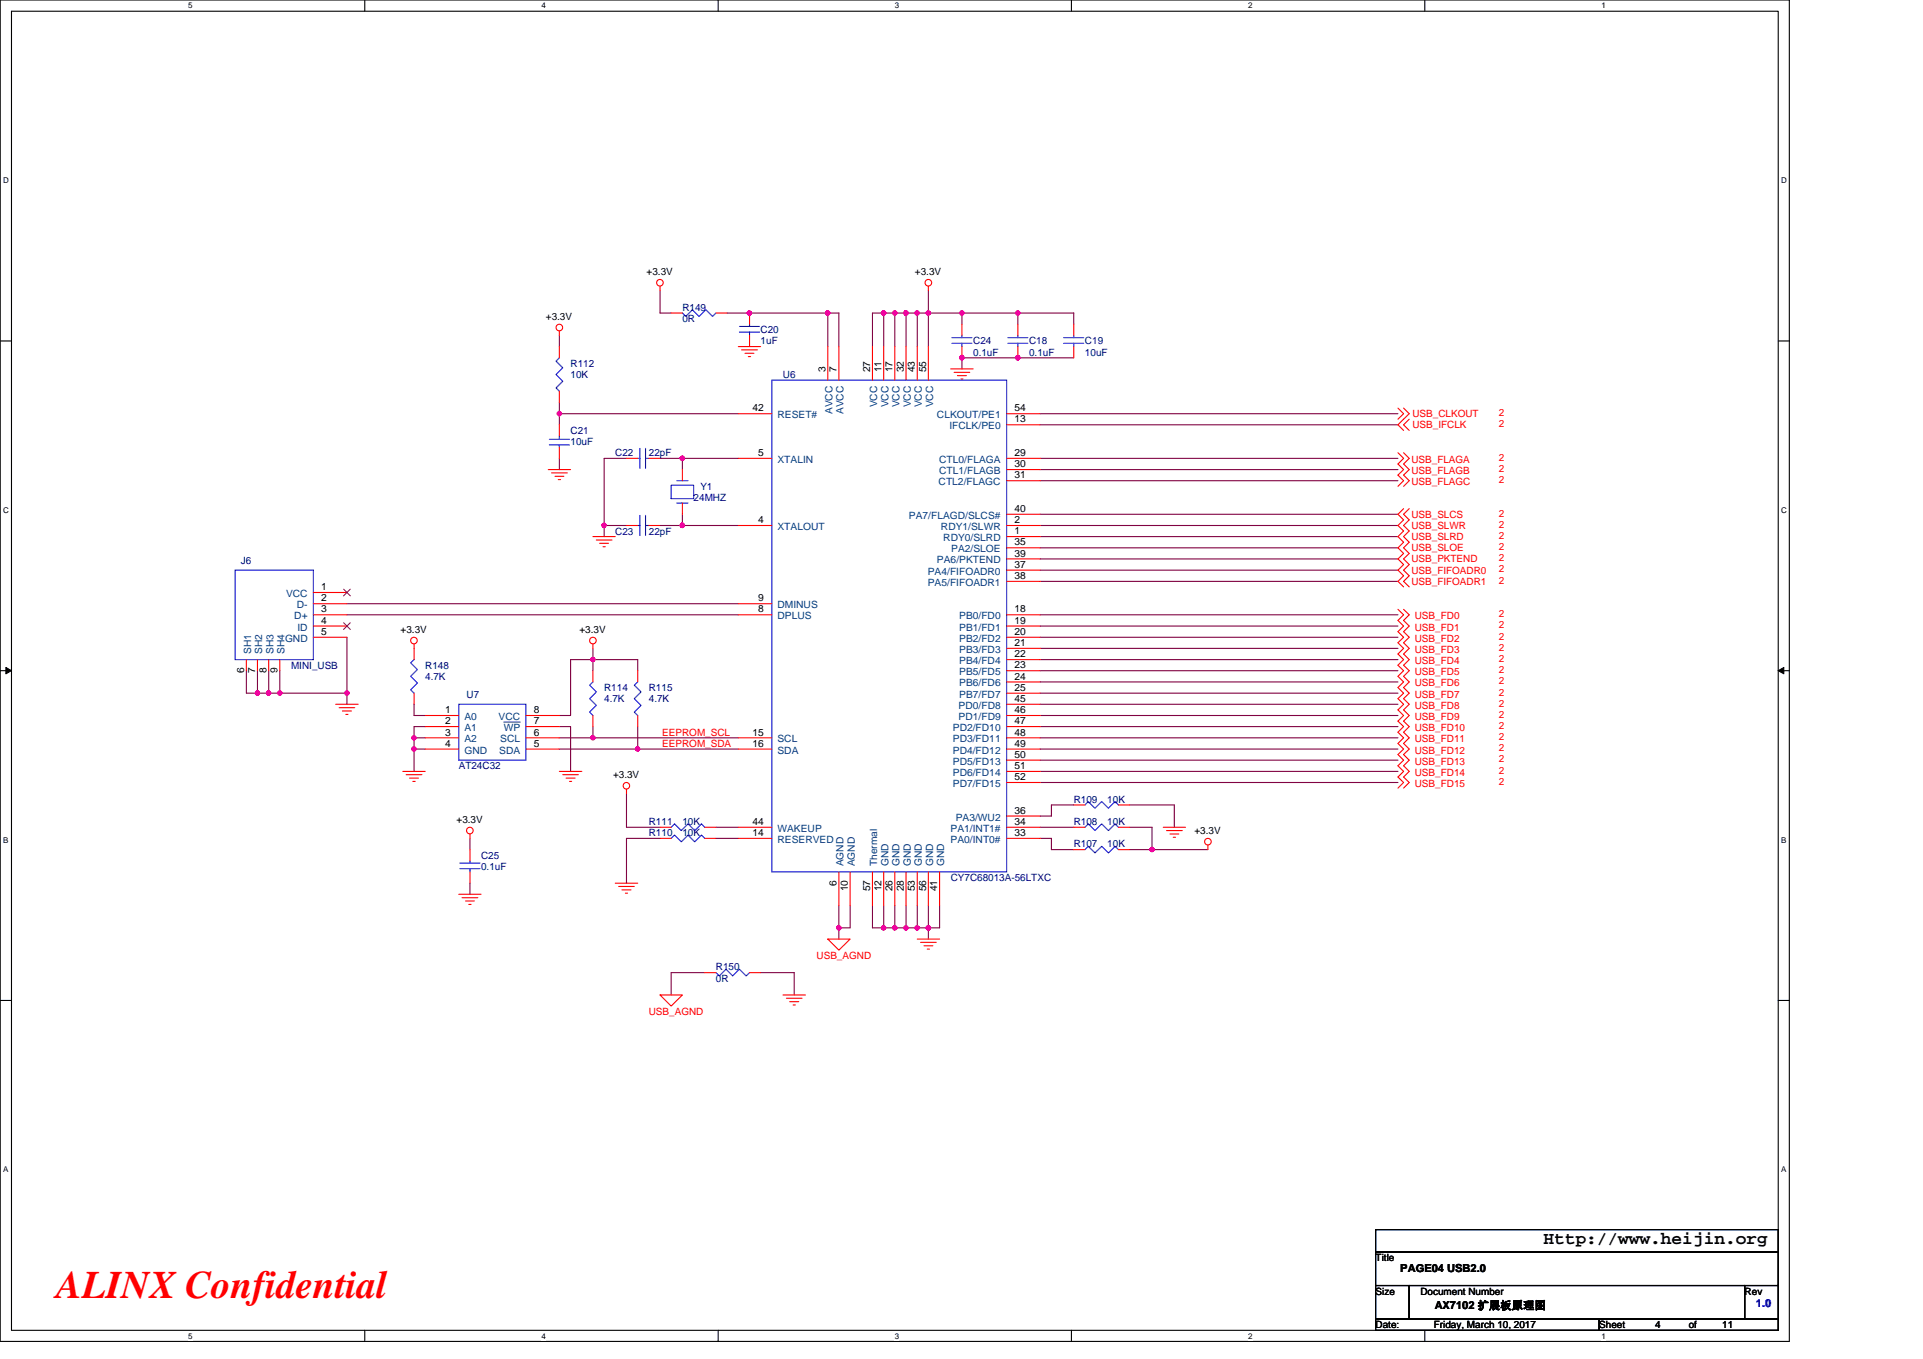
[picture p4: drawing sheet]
<svg xmlns="http://www.w3.org/2000/svg" width="297mm" height="210mm" viewBox="0 0 297 210" stroke-linecap="round" stroke-linejoin="round" font-family="sans-serif">
<path d="M0 0h276.4v207.3h-276.4zM1.8 1.7h272.9v203.8h-272.9z" fill="none" stroke="#000" stroke-width=".17"/>
<g fill="#fff">
<path d="M29.1 .2h.6v1.4h-.6z"/>
<path d="M29.1 205.7h.6v1.4h-.6z"/>
</g>
<path d="M56.3 0v1.7M56.3 205.5v1.8" fill="none" stroke="#000" stroke-width=".17"/>
<g fill="#fff">
<path d="M83.6 .2h.7v1.4h-.7z"/>
<path d="M83.6 205.7h.7v1.4h-.7z"/>
</g>
<path d="M110.9 0v1.7M110.9 205.5v1.8" fill="none" stroke="#000" stroke-width=".17"/>
<g fill="#fff">
<path d="M138.2 .2h.7v1.4h-.7z"/>
<path d="M138.2 205.7h.7v1.4h-.7z"/>
</g>
<path d="M165.5 0v1.7M165.5 205.5v1.8" fill="none" stroke="#000" stroke-width=".17"/>
<g fill="#fff">
<path d="M192.8 .2h.6v1.4h-.6z"/>
<path d="M192.8 205.7h.6v1.4h-.6z"/>
</g>
<path d="M220.1 0v1.7M220.1 205.5v1.8" fill="none" stroke="#000" stroke-width=".17"/>
<g fill="#fff">
<path d="M247.4 .2h.6v1.4h-.6z"/>
<path d="M247.4 205.7h.6v1.4h-.6z"/>
<path d="M.5 27.2h.8v1.4h-.8z"/>
<path d="M275.1 27.2h.9v1.4h-.9z"/>
<path d="M.5 78.1h.8v1.4h-.8z"/>
<path d="M275.1 78.1h.9v1.4h-.9z"/>
</g>
<path d="M0 52.7h1.8M274.7 52.7h1.7" fill="none" stroke="#000" stroke-width=".17"/>
<g fill="#fff">
<path d="M.5 129.1h.8v1.4h-.8z"/>
<path d="M275.1 129.1h.8v1.4h-.8z"/>
</g>
<path d="M0 103.6h1.8M274.7 103.6h1.7" fill="none" stroke="#000" stroke-width=".17"/>
<path d="M.9 103.1l.9 .5-.9 .5zM274.7 103.6l.8-.5v1z" fill="#000" stroke="#000" stroke-width=".15"/>
<g fill="#fff">
<path d="M.5 180h.8v1.4h-.8z"/>
<path d="M275.1 180h.8v1.4h-.8z"/>
</g>
<path d="M0 154.6h1.8M274.7 154.6h1.7M212.5 190h62.2v3.5h-62.2zM212.5 193.5h62.2v5.1h-62.2zM212.5 198.6h5.2v5.2h-5.2zM217.7 198.6h51.8v5.2h-51.8zM269.5 198.6h5.2v5.2h-5.2zM212.5 203.8h34.5v1.7h-34.5zM247 203.8h27.7v1.7h-27.7z" fill="none" stroke="#000" stroke-width=".17"/>
<g fill="none" stroke="#800040" stroke-width=".17">
<path d="M86.4 51.8v1.8M102 44.9v3.5h1.7M112.3 48.4h15.6M127.9 48.4v5.2M127.9 48.4h1.7v5.2M136.5 48.4v5.2M136.5 48.4h1.7M136.5 48.4h-1.7v5.2M138.2 48.4v5.2M138.2 48.4h1.8M140 48.4h1.7M140 48.4v5.2"/>
<path d="M141.7 48.4v5.2M141.7 48.4h1.7M143.4 48.4v5.2M143.4 44.9v3.5M143.4 48.4h5.2M148.6 48.4v1.7M148.6 48.4h8.6M157.2 48.4v1.7M157.2 48.4h8.7v1.7M165.9 55.3h-17.3v1.7M86.4 63.9v1.7M86.4 63.9h27.6"/>
<path d="M86.4 70.8v1.8M86.4 62.2v1.7M96.8 70.8h-3.5v10.4M102 70.8h3.4M105.4 70.8h8.6M105.4 70.8v1.8M105.4 79.5v1.7M160.7 79.5h55.2M160.7 63.9h55.2M160.7 65.6h55.2M160.7 70.8h55.2M160.7 72.6h55.2"/>
<path d="M160.7 74.3h55.2M53.6 98.5v8.6M53.6 95h60.4M53.6 93.3h60.4M93.3 81.2h3.5M93.3 81.2v1.7M102 81.2h3.4M105.4 81.2h8.6M160.7 81.2h55.2M160.7 82.9h55.2M160.7 84.6h55.2M160.7 86.4h55.2"/>
<path d="M160.7 88.1h55.2M160.7 89.8h55.2M160.7 95h55.2M160.7 96.7h55.2M160.7 98.5h55.2M38.1 103.6v3.5h1.7M39.8 107.1h1.7M39.8 103.6v3.5M41.5 103.6v3.5M41.5 107.1h1.7M43.2 107.1h10.4M43.2 103.6v3.5"/>
<path d="M53.6 107.1v1.7M64 114h1.7M64 115.7v3.5M64 108.8v1.8h1.7M64 114v1.7M64 115.7h1.7M65.7 112.3h-1.7v1.7M86.4 115.7h12.1M86.4 112.3h1.7v6.9M86.4 114h5.2M91.6 101.9v1.7M91.6 101.9h-3.5v8.7h-1.7"/>
<path d="M91.6 101.9h6.9v1.7M91.6 100.2v1.7M91.6 114h22.4M91.6 112.3v1.7M98.5 112.3v3.4M98.5 115.7h15.5M160.7 100.2h55.2M160.7 101.9h55.2M160.7 103.6h55.2M160.7 105.4h55.2M160.7 107.1h55.2M160.7 108.8h55.2"/>
<path d="M160.7 110.6h55.2M160.7 112.3h55.2M160.7 114h55.2M160.7 115.7h55.2M160.7 117.5h55.2M160.7 119.2h55.2M72.6 129.5v1.8M72.6 136.5v1.7M96.8 122.6v5.2h5.2M102 129.5h-5.2v7M110.6 127.8h3.4M110.6 129.5h3.4"/>
<path d="M129.6 139.9v3.5M131.3 139.9v3.5h-1.7M134.8 139.9v3.5h1.7M136.5 139.9v3.5M138.2 139.9v3.5M140 139.9v3.5M141.7 139.9v3.5M143.4 139.9v3.5M145.1 139.9v3.5h-1.7M160.7 120.9h55.2M160.7 127.8h5.2M160.7 129.5h1.7v1.8h3.5"/>
<path d="M165.9 124.4h-3.5v1.7h-1.7M174.5 124.4h6.9v3.4M174.5 131.3h3.4M174.5 127.8h3.4v3.5M177.9 131.3h8.7M108.9 150.3h-5.2v3.4M117.5 150.3h5.2v3.4M129.6 143.4v1.7M136.5 143.4h1.7M138.2 143.4h1.8M140 143.4h1.7M141.7 143.4h1.7"/>
<path d="M143.4 143.4v1.7"/>
</g>
<g fill="#f0f" stroke="#f0f" stroke-width=".17">
<circle cx="177.9" cy="131.3" r=".33"/>
<circle cx="148.6" cy="55.3" r=".34"/>
<circle cx="91.6" cy="101.9" r=".34"/>
<circle cx="157.2" cy="55.3" r=".34"/>
<circle cx="143.4" cy="143.4" r=".34"/>
<circle cx="157.2" cy="48.4" r=".34"/>
<circle cx="105.4" cy="70.8" r=".33"/>
<circle cx="105.4" cy="81.2" r=".34"/>
<circle cx="141.7" cy="143.4" r=".34"/>
<circle cx="148.6" cy="48.4" r=".34"/>
<circle cx="143.4" cy="48.4" r=".34"/>
<circle cx="93.3" cy="81.2" r=".34"/>
<circle cx="63.9" cy="115.7" r=".34"/>
<circle cx="141.7" cy="48.4" r=".34"/>
<circle cx="139.9" cy="48.4" r=".34"/>
<circle cx="136.5" cy="48.4" r=".34"/>
<circle cx="138.2" cy="48.4" r=".34"/>
<circle cx="138.2" cy="143.4" r=".34"/>
<circle cx="129.6" cy="143.4" r=".34"/>
<circle cx="86.4" cy="63.9" r=".34"/>
<circle cx="91.6" cy="114" r=".33"/>
<circle cx="98.5" cy="115.7" r=".34"/>
<circle cx="136.5" cy="143.4" r=".34"/>
<circle cx="139.9" cy="143.4" r=".34"/>
<circle cx="127.8" cy="48.4" r=".34"/>
<circle cx="63.9" cy="114" r=".33"/>
<circle cx="53.6" cy="107.1" r=".34"/>
<circle cx="115.8" cy="48.4" r=".34"/>
<circle cx="39.8" cy="107.1" r=".34"/>
<circle cx="41.5" cy="107.1" r=".34"/>
<circle cx="43.2" cy="107.1" r=".34"/>
</g>
<g fill="none" stroke="#f00" stroke-width=".17">
<path d="M86.4 51.1v.7M86.4 53.6v1.7M102 44.2v.7M103.7 48.4h1.7M110.6 48.4h1.7M114 53.6h3.5M114.6 54.1h2.4M115.1 54.6h1.4M115.6 55.1h.3M115.8 48.4v1.7M115.8 51.8v1.8M127.9 53.6v5.1"/>
<path d="M129.6 53.6v5.1M134.8 53.6v5.1M136.5 53.6v5.1M138.2 53.6v5.1M140 53.6v5.1M141.7 53.6v5.1M143.4 44.2v.7M143.4 53.6v5.1M146.9 57h3.4M147.4 57.5h2.4M147.9 58h1.4M148.4 58.6h.4"/>
<path d="M148.6 50.1v1.7M148.6 53.6v1.7M157.2 50.1v1.7M157.2 53.6v1.7M165.9 50.1v1.7M165.9 53.6v1.7M84.7 72.6h3.4M85.2 73.1h2.4M85.7 73.6h1.4M86.2 74.1h.4M86.4 60.5v1.7M86.4 69.1v1.7"/>
<path d="M86.4 65.6v1.8M96.8 70.8h1.7M100.2 70.8h1.8M105.4 77.7v1.8M105.4 72.6v1.7M114 70.8h5.2M114 63.9h5.2M155.5 65.6h5.2M155.5 70.8h5.2M155.5 72.6h5.2M155.5 74.3h5.2M155.5 79.5h5.2"/>
<path d="M155.5 63.9h5.2M215.9 63.1l.9 .8-.9 .9M215.9 70l.9 .8-.9 .9 .9 .9-.9 .8 .9 .9-.9 .8M216.8 78.6l-.9 .9 .9 .8-.9 .9 .9 .8-.9 .9 .9 .9-.9 .8 .9 .9-.9 .9 .9 .8-.9 .9 .9 .9-.9 .8 .9 .9M216.8 63.1l.9 .8-1.8 1.7 .9 .9M216.8 70l.9 .8-.9 .9 .9 .9-.9 .8 .9 .9-.9 .8M217.7 64.8l-.9 .8 .9 .9M217.7 78.6l-.9 .9 .9 .8-.9 .9 .9 .8-.9 .9 .9 .9-.9 .8 .9 .9-.9 .9 .9 .8-.9 .9 .9 .9-.9 .8 .9 .9M48.4 91.5h5.2M48.4 93.3h5.2M48.4 95h5.2M48.4 96.7h5.2"/>
<path d="M48.4 98.5h5.2M64 99.5v2.4M91.6 82.9h3.4M91.6 99.5v.7M92.1 83.4h2.4M92.6 83.9h1.4M93.2 84.5h.3M96.8 81.2h1.7M100.2 81.2h1.8M114 81.2h5.2M114 95h5.2M114 93.3h5.2"/>
<path d="M155.5 82.9h5.2M155.5 81.2h5.2M155.5 84.6h5.2M155.5 88.1h5.2M155.5 89.8h5.2M155.5 86.4h5.2M155.5 95h5.2M155.5 96.7h5.2M155.5 98.5h5.2M215.9 94.1l.9 .9-.9 .9 .9 .8-.9 .9 .9 .9-.9 .8 .9 .9-.9 .8 .9 .9-.9 .9 .9 .8-.9 .9 .9 .9-.9 .8 .9 .9-.9 .9 .9 .8-.9 .9 .9 .9-.9 .8 .9 .9-.9 .8 .9 .9-.9 .9 .9 .8-.9 .9 .9 .9-.9 .8 .9 .9-.9 .9 .9 .8-.9 .9M216.8 94.1l.9 .9-.9 .9 .9 .8-.9 .9 .9 .9-.9 .8 .9 .9-.9 .8 .9 .9-.9 .9 .9 .8-.9 .9 .9 .9-.9 .8 .9 .9-.9 .9 .9 .8-.9 .9 .9 .9-.9 .8 .9 .9-.9 .8 .9 .9-.9 .9 .9 .8-.9 .9 .9 .9-.9 .8 .9 .9-.9 .9 .9 .8-.9 .9M38.1 101.9v1.7"/>
<path d="M39.8 101.9v1.7M41.5 101.9v1.7M43.2 101.9v1.7M51.9 108.8h3.4M52.4 109.3h2.4M52.9 109.9h1.4M53.4 110.4h.4M62.2 119.2h3.5M62.7 119.7h2.5M64 107.1v1.7M65.7 110.6h5.2M65.7 112.3h5.2"/>
<path d="M65.7 114h5.2M65.7 115.7h5.2M81.2 115.7h5.2M81.2 114h5.2M81.2 112.3h5.2M81.2 110.6h5.2M86.4 119.2h3.5M86.9 119.7h2.4M91.6 110.6v1.7M91.6 103.6v1.8M98.5 110.6v1.7M98.5 103.6v1.8"/>
<path d="M114 114h5.2M114 115.7h5.2M155.5 100.2h5.2M155.5 101.9h5.2M155.5 103.6h5.2M155.5 105.4h5.2M155.5 107.1h5.2M155.5 108.8h5.2M155.5 110.6h5.2M155.5 112.3h5.2M155.5 114h5.2M155.5 115.7h5.2"/>
<path d="M155.5 117.5h5.2M155.5 119.2h5.2M63.3 120.2h1.3M63.8 120.7h.3M70.9 138.2h3.4M71.4 138.7h2.4M71.9 139.2h1.4M72.4 139.7h.4M72.6 128.9v.6M72.6 131.3v1.7M72.6 134.7v1.8M87.4 120.2h1.4"/>
<path d="M88 120.7h.3M95 136.5h3.5M95.6 137h2.4M96.1 137.5h1.4M96.6 138h.3M96.8 121.9v.7M102 129.5h1.7M102 127.8h1.7M108.9 129.5h1.7M108.9 127.8h1.7M114 129.5h5.2M114 127.8h5.2"/>
<path d="M129.6 134.7v5.2M131.3 134.7v5.2M134.8 134.7v5.2M136.5 134.7v5.2M138.2 134.7v5.2M140 134.7v5.2M141.7 134.7v5.2M143.4 134.7v5.2M145.1 134.7v5.2M155.5 129.5h5.2M155.5 127.8h5.2M155.5 126.1h5.2"/>
<path d="M155.5 120.9h5.2M165.9 131.3h1.7M165.9 127.8h1.7M165.9 124.4h1.7M172.8 131.3h1.7M172.8 127.8h1.7M172.8 124.4h1.7M179.7 127.8h3.4M180.2 128.3h2.4M180.7 128.9h1.4M181.2 129.4h.4M186.6 130.6v.7"/>
<path d="M102 153.7h3.4l-1.7 1.7zM108.9 150.3h1.7M115.8 150.3h1.7M120.9 153.7h3.5M121.5 154.2h2.4M122 154.8h1.4M122.5 155.3h.3M127.9 145.1h3.4l-1.7 1.7zM141.7 145.1h3.4M142.2 145.6h2.4M142.7 146.1h1.4M143.2 146.6h.4"/>
<circle cx="86.4" cy="50.6" r=".51"/>
<circle cx="101.9" cy="43.7" r=".51"/>
<circle cx="143.4" cy="43.7" r=".51"/>
<circle cx="63.9" cy="99" r=".51"/>
<circle cx="91.6" cy="99" r=".51"/>
<circle cx="72.6" cy="128.3" r=".51"/>
<circle cx="96.8" cy="121.4" r=".51"/>
<circle cx="186.6" cy="130" r=".51"/>
</g>
<g fill="none" stroke="#00f" stroke-width=".17">
<path d="M86.4 55.3l-.5 .5 1 1-1 1.1 1 1-1 1 .5 .6M105.4 48.4l.5 .5 1.1-1 1 1 1-1 1.1 1 .5-.5M114.2 51.3h3.1M114.2 50.4h3.1M115.8 50.1v.3M115.8 51.3v.5M119.2 58.7h36.3v76h-36.3zM147 53h3.1M147 52.2h3.1M148.6 51.8v.4M148.6 53v.6M155.7 53h3.1"/>
<path d="M155.7 52.2h3.1M157.2 51.8v.4M157.2 53v.6M164.3 53h3.1M164.3 52.2h3.1M165.9 51.8v.4M165.9 53v.6M84.9 67.9h3.1M84.9 68.7h3.1M86.4 68.7v.4M86.4 67.4v.5M98.5 70.8h.3"/>
<path d="M98.8 79.6v3.1M98.8 69.3v3.1M99.7 79.6v3.1M99.7 69.3v3.1M99.7 70.8h.5M103.7 75h3.4v2h-3.4zM104.5 77.7h1.8M104.5 74.3h1.8M36.3 88.1h12.1v13.8h-12.1zM98.5 81.2h.3M99.7 81.2h.5M64 101.9l-.6 .5 1.1 1.1-1.1 1 1.1 1-1.1 1.1 .6 .5"/>
<path d="M70.9 108.8h10.3v8.7h-10.3zM91.6 105.4l-.5 .5 1 1-1 1.1 1 1-1 1 .5 .6M98.5 105.4l-.5 .5 1 1-1 1.1 1 1-1 1 .5 .6M71 134.2h3.1M71 133.4h3.1M72.6 133v.4M72.6 134.2v.5M103.7 129.5l.5-.5 1 1.1 1.1-1.1 1 1.1 1-1.1 .6 .5M103.7 127.8l.5-.5 1 1 1.1-1 1 1 1-1 .6 .5M167.6 131.3l.5-.5 1 1 1.1-1 1 1 1.1-1 .5 .5M167.6 127.8l.5-.5 1 1 1.1-1 1 1 1.1-1 .5 .5M167.6 124.4l.5-.6 1 1.1 1.1-1.1 1 1.1 1.1-1.1 .5 .6"/>
<path d="M110.6 150.3l.5 .5 1-1 1.1 1 1-1 1 1 .6-.5"/>
</g>
<path d="M77.8 111.6h2.6" fill="none" stroke="#004080" stroke-width=".15"/>
<path d="M53.1 91l1 1.1M53.1 96.2l1 1.1M54.1 91l-1 1.1M54.1 96.2l-1 1.1" fill="none" stroke="#804000" stroke-width=".15"/>
<text font-size="6" fill="#f00" x="8.7" y="200.6">ALINX Confidential</text>
<text font-size="2.8" x="238.4" y="192.3">Http://www.heijin.org</text>
<g font-size="1.7">
<text x="216.3" y="196.6">PAGE04 USB2.0</text>
<text x="221.7" y="202.3">AX7102 扩展板原理图</text>
</g>
<text font-size="1.7" fill="#00f" x="271.2" y="202">1.0</text>
<g font-size="1.5">
<text x="99.9" y="42.5">+3.3V</text>
<text x="141.3" y="42.5">+3.3V</text>
<text x="84.3" y="49.4">+3.3V</text>
<text x="127.5" y="57.5" transform="rotate(-90 127.5 57.5)">3</text>
<text x="129.2" y="57.5" transform="rotate(-90 129.2 57.5)">7</text>
<text x="134.4" y="57.5" transform="rotate(-90 134.4 57.5)">27</text>
<text x="136.1" y="57.5" transform="rotate(-90 136.1 57.5)">11</text>
<text x="137.9" y="57.5" transform="rotate(-90 137.9 57.5)">17</text>
<text x="139.6" y="57.5" transform="rotate(-90 139.6 57.5)">32</text>
<text x="141.3" y="57.5" transform="rotate(-90 141.3 57.5)">43</text>
<text x="143" y="57.5" transform="rotate(-90 143 57.5)">55</text>
<text x="116.2" y="63.6">42</text>
<text x="156.7" y="63.6">54</text>
<text x="156.7" y="65.3">13</text>
<text x="117.1" y="70.5">5</text>
<text x="156.7" y="70.5">29</text>
<text x="156.7" y="72.2">30</text>
<text x="156.7" y="73.9">31</text>
<text x="117.1" y="80.8">4</text>
<text x="156.7" y="82.6">1</text>
<text x="156.7" y="80.8">2</text>
<text x="156.7" y="79.1">40</text>
<text x="156.7" y="87.7">37</text>
<text x="156.7" y="89.5">38</text>
<text x="156.7" y="86">39</text>
<text x="156.7" y="84.3">35</text>
<text x="49.6" y="92.9">2</text>
<text x="49.6" y="94.6">3</text>
<text x="49.6" y="91.2">1</text>
<text x="117.1" y="94.6">8</text>
<text x="117.1" y="92.9">9</text>
<text x="156.7" y="94.6">18</text>
<text x="49.6" y="96.4">4</text>
<text x="49.6" y="98.1">5</text>
<text x="61.9" y="97.8">+3.3V</text>
<text x="89.5" y="97.8">+3.3V</text>
<text x="156.7" y="96.4">19</text>
<text x="156.7" y="98.1">20</text>
<text x="156.7" y="99.8">21</text>
<text x="156.7" y="101.6">22</text>
<text x="37.7" y="104" transform="rotate(-90 37.7 104)">6</text>
<text x="39.4" y="104" transform="rotate(-90 39.4 104)">7</text>
<text x="41.1" y="104" transform="rotate(-90 41.1 104)">8</text>
<text x="42.9" y="104" transform="rotate(-90 42.9 104)">9</text>
<text x="156.7" y="103.3">23</text>
<text x="156.7" y="105">24</text>
<text x="156.7" y="106.7">25</text>
<text x="68.8" y="110.2">1</text>
<text x="68.8" y="111.9">2</text>
<text x="68.8" y="113.6">3</text>
<text x="82.4" y="111.9">7</text>
<text x="82.4" y="110.2">8</text>
<text x="82.4" y="113.6">6</text>
<text x="116.2" y="113.6">15</text>
<text x="156.7" y="111.9">47</text>
<text x="156.7" y="113.6">48</text>
<text x="156.7" y="108.5">45</text>
<text x="156.7" y="110.2">46</text>
<text x="68.8" y="115.4">4</text>
<text x="82.4" y="115.4">5</text>
<text x="116.2" y="115.4">16</text>
<text x="156.7" y="115.4">49</text>
<text x="156.7" y="117.1">50</text>
<text x="156.7" y="118.8">51</text>
<text x="94.7" y="120.2">+3.3V</text>
<text x="156.7" y="120.5">52</text>
<text x="156.7" y="125.7">36</text>
<text x="70.5" y="127.1">+3.3V</text>
<text x="116.2" y="129.2">14</text>
<text x="116.2" y="127.5">44</text>
<text x="156.7" y="129.2">33</text>
<text x="156.7" y="127.5">34</text>
<text x="184.5" y="128.9">+3.3V</text>
<text x="129.2" y="136.8" transform="rotate(-90 129.2 136.8)">6</text>
<text x="131" y="137.7" transform="rotate(-90 131 137.7)">10</text>
<text x="134.4" y="137.7" transform="rotate(-90 134.4 137.7)">57</text>
<text x="136.1" y="137.7" transform="rotate(-90 136.1 137.7)">12</text>
<text x="137.9" y="137.7" transform="rotate(-90 137.9 137.7)">26</text>
<text x="139.6" y="137.7" transform="rotate(-90 139.6 137.7)">28</text>
<text x="141.3" y="137.7" transform="rotate(-90 141.3 137.7)">53</text>
<text x="143" y="137.7" transform="rotate(-90 143 137.7)">56</text>
<text x="144.8" y="137.7" transform="rotate(-90 144.8 137.7)">41</text>
<text x="212.5" y="194.9">Title</text>
<text x="212.5" y="200">Size</text>
<text x="219.4" y="200">Document Number</text>
<text x="269.5" y="200">Rev</text>
<text x="212.5" y="205.2">Date:</text>
<text x="221.5" y="205.2">Friday, March 10, 2017</text>
<text x="247" y="205.2">Sheet</text>
<text x="255.7" y="205.2">4</text>
<text x="260.9" y="205.2">of</text>
<text x="266" y="205.2">11</text>
</g>
<g font-size="1.5" fill="#000080">
<text x="105.4" y="48">R149</text>
<text x="105.4" y="49.8">0R</text>
<text x="117.5" y="51.5">C20</text>
<text x="117.5" y="53.2">1uF</text>
<text x="150.3" y="53.2">C24</text>
<text x="159" y="53.2">C18</text>
<text x="167.6" y="53.2">C19</text>
<text x="88.1" y="56.7">R112</text>
<text x="88.1" y="58.4">10K</text>
<text x="120.9" y="58.4">U6</text>
<text x="150.3" y="54.9">0.1uF</text>
<text x="159" y="54.9">0.1uF</text>
<text x="167.6" y="54.9">10uF</text>
<text x="88.1" y="67">C21</text>
<text x="88.1" y="68.8">10uF</text>
<text x="95" y="70.5">C22</text>
<text x="100.2" y="70.5">22pF</text>
<text x="107.1" y="77.4">24MHZ</text>
<text x="108.2" y="75.7">Y1</text>
<text x="95" y="82.6">C23</text>
<text x="100.2" y="82.6">22pF</text>
<text x="37.2" y="87.1">J6</text>
<text x="45" y="103.3">MINI_USB</text>
<text x="65.7" y="103.3">R148</text>
<text x="65.7" y="105">4.7K</text>
<text x="72.1" y="107.8">U7</text>
<text x="93.3" y="106.8">R114</text>
<text x="100.2" y="106.8">R115</text>
<text x="93.3" y="108.5">4.7K</text>
<text x="100.2" y="108.5">4.7K</text>
<text x="70.9" y="118.9">AT24C32</text>
<text x="165.9" y="124">R109</text>
<text x="171" y="124">10K</text>
<text x="100.2" y="129.2">R110</text>
<text x="100.2" y="127.5">R111</text>
<text x="105.4" y="129.2">10K</text>
<text x="105.4" y="127.5">10K</text>
<text x="165.9" y="130.9">R107</text>
<text x="165.9" y="127.5">R108</text>
<text x="171" y="130.9">10K</text>
<text x="171" y="127.5">10K</text>
<text x="74.3" y="132.7">C25</text>
<text x="74.3" y="134.4">0.1uF</text>
<text x="146.9" y="136.1">CY7C68013A-56LTXC</text>
<text x="110.6" y="149.9">R150</text>
<text x="110.6" y="151.7">0R</text>
</g>
<g font-size="1.5" fill="#004080">
<text x="120.1" y="64.6">RESET#</text>
<text x="128.6" y="64" transform="rotate(-90 128.6 64)">AVCC</text>
<text x="130.3" y="64" transform="rotate(-90 130.3 64)">AVCC</text>
<text x="135.5" y="62.9" transform="rotate(-90 135.5 62.9)">VCC</text>
<text x="137.2" y="62.9" transform="rotate(-90 137.2 62.9)">VCC</text>
<text x="138.9" y="62.9" transform="rotate(-90 138.9 62.9)">VCC</text>
<text x="140.7" y="62.9" transform="rotate(-90 140.7 62.9)">VCC</text>
<text x="142.4" y="62.9" transform="rotate(-90 142.4 62.9)">VCC</text>
<text x="144.1" y="62.9" transform="rotate(-90 144.1 62.9)">VCC</text>
<text x="144.7" y="64.6">CLKOUT/PE1</text>
<text x="120.1" y="71.5">XTALIN</text>
<text x="145.1" y="71.5">CTL0/FLAGA</text>
<text x="146.7" y="66.3">IFCLK/PE0</text>
<text x="145" y="75">CTL2/FLAGC</text>
<text x="145.1" y="73.3">CTL1/FLAGB</text>
<text x="120.1" y="81.9">XTALOUT</text>
<text x="140.4" y="80.2">PA7/FLAGD/SLCS#</text>
<text x="145.3" y="81.9">RDY1/SLWR</text>
<text x="145.7" y="83.6">RDY0/SLRD</text>
<text x="143.3" y="88.8">PA4/FIFOADR0</text>
<text x="144.7" y="87.1">PA6/PKTEND</text>
<text x="146.9" y="85.3">PA2/SLOE</text>
<text x="44.2" y="92.2">VCC</text>
<text x="45.5" y="95.7">D+</text>
<text x="45.9" y="94">D-</text>
<text x="120.1" y="95.7">DPLUS</text>
<text x="120.1" y="94">DMINUS</text>
<text x="143.3" y="90.5">PA5/FIFOADR1</text>
<text x="148.2" y="95.7">PB0/FD0</text>
<text x="38.8" y="101" transform="rotate(-90 38.8 101)">SH1</text>
<text x="40.5" y="101" transform="rotate(-90 40.5 101)">SH2</text>
<text x="42.2" y="101" transform="rotate(-90 42.2 101)">SH3</text>
<text x="43.9" y="101" transform="rotate(-90 43.9 101)">SH4</text>
<text x="44" y="99.2">GND</text>
<text x="45.9" y="97.4">ID</text>
<text x="148.2" y="97.4">PB1/FD1</text>
<text x="148.2" y="99.2">PB2/FD2</text>
<text x="148.2" y="100.9">PB3/FD3</text>
<text x="148.2" y="102.6">PB4/FD4</text>
<text x="148.2" y="104.3">PB5/FD5</text>
<text x="148.2" y="106.1">PB6/FD6</text>
<text x="148.2" y="107.8">PB7/FD7</text>
<text x="71.7" y="111.3">A0</text>
<text x="71.7" y="113">A1</text>
<text x="77" y="111.3">VCC</text>
<text x="77.8" y="113">WP</text>
<text x="147.2" y="113">PD2/FD10</text>
<text x="148.1" y="109.5">PD0/FD8</text>
<text x="148.1" y="111.3">PD1/FD9</text>
<text x="71.7" y="114.7">A2</text>
<text x="71.7" y="116.4">GND</text>
<text x="77.1" y="116.4">SDA</text>
<text x="77.3" y="114.7">SCL</text>
<text x="120.1" y="114.7">SCL</text>
<text x="120.1" y="116.4">SDA</text>
<text x="147.2" y="114.7">PD3/FD11</text>
<text x="147.2" y="116.4">PD4/FD12</text>
<text x="147.2" y="118.2">PD5/FD13</text>
<text x="147.2" y="119.9">PD6/FD14</text>
<text x="147.2" y="121.6">PD7/FD15</text>
<text x="120.1" y="130.2">RESERVED</text>
<text x="120.1" y="128.5">WAKEUP</text>
<text x="146.8" y="130.2">PA0/INT0#</text>
<text x="146.8" y="128.5">PA1/INT1#</text>
<text x="147.6" y="126.8">PA3/WU2</text>
<text x="130.3" y="133.9" transform="rotate(-90 130.3 133.9)">AGND</text>
<text x="132" y="133.9" transform="rotate(-90 132 133.9)">AGND</text>
<text x="135.5" y="133.9" transform="rotate(-90 135.5 133.9)">Thermal</text>
<text x="137.2" y="133.9" transform="rotate(-90 137.2 133.9)">GND</text>
<text x="138.9" y="133.9" transform="rotate(-90 138.9 133.9)">GND</text>
<text x="140.7" y="133.9" transform="rotate(-90 140.7 133.9)">GND</text>
<text x="142.4" y="133.9" transform="rotate(-90 142.4 133.9)">GND</text>
<text x="144.1" y="133.9" transform="rotate(-90 144.1 133.9)">GND</text>
<text x="145.9" y="133.9" transform="rotate(-90 145.9 133.9)">GND</text>
</g>
<g font-size="1.5" fill="#f00">
<text x="218.2" y="64.5">USB_CLKOUT</text>
<text x="231.5" y="64.3">2</text>
<text x="231.5" y="66">2</text>
<text x="218" y="71.5">USB_FLAGA</text>
<text x="218.2" y="66.2">USB_IFCLK</text>
<text x="231.5" y="71.2">2</text>
<text x="218" y="73.3">USB_FLAGB</text>
<text x="218" y="75">USB_FLAGC</text>
<text x="231.5" y="72.9">2</text>
<text x="231.5" y="74.6">2</text>
<text x="218" y="80">USB_SLCS</text>
<text x="218" y="81.7">USB_SLWR</text>
<text x="218" y="83.4">USB_SLRD</text>
<text x="231.5" y="79.8">2</text>
<text x="231.5" y="81.6">2</text>
<text x="231.5" y="83.3">2</text>
<text x="218" y="85.2">USB_SLOE</text>
<text x="218" y="86.9">USB_PKTEND</text>
<text x="218" y="88.6">USB_FIFOADR0</text>
<text x="231.5" y="85">2</text>
<text x="231.5" y="86.7">2</text>
<text x="231.5" y="88.5">2</text>
<text x="218" y="90.4">USB_FIFOADR1</text>
<text x="218.5" y="95.7">USB_FD0</text>
<text x="231.5" y="95.4">2</text>
<text x="231.5" y="90.2">2</text>
<text x="218.5" y="97.4">USB_FD1</text>
<text x="218.5" y="99.2">USB_FD2</text>
<text x="218.5" y="100.9">USB_FD3</text>
<text x="231.5" y="97.1">2</text>
<text x="231.5" y="98.8">2</text>
<text x="231.5" y="100.5">2</text>
<text x="218.5" y="102.6">USB_FD4</text>
<text x="218.5" y="104.4">USB_FD5</text>
<text x="218.5" y="106.1">USB_FD6</text>
<text x="218.5" y="107.8">USB_FD7</text>
<text x="231.5" y="102.3">2</text>
<text x="231.5" y="104">2</text>
<text x="231.5" y="105.7">2</text>
<text x="231.5" y="107.5">2</text>
<text x="102.3" y="113.7">EEPROM_SCL</text>
<text x="218.5" y="109.5">USB_FD8</text>
<text x="218.5" y="111.3">USB_FD9</text>
<text x="218.5" y="113">USB_FD10</text>
<text x="231.5" y="109.2">2</text>
<text x="231.5" y="110.9">2</text>
<text x="231.5" y="112.6">2</text>
<text x="102.3" y="115.4">EEPROM_SDA</text>
<text x="218.5" y="114.7">USB_FD11</text>
<text x="218.5" y="116.4">USB_FD12</text>
<text x="218.5" y="118.2">USB_FD13</text>
<text x="218.5" y="119.9">USB_FD14</text>
<text x="231.5" y="114.4">2</text>
<text x="231.5" y="116.1">2</text>
<text x="231.5" y="117.8">2</text>
<text x="231.5" y="119.5">2</text>
<text x="218.5" y="121.6">USB_FD15</text>
<text x="231.5" y="121.3">2</text>
<text x="126.1" y="148.2">USB_AGND</text>
<text x="100.2" y="156.8">USB_AGND</text>
</g>
<g font-size="1.2">
<text x="29.1" y="1.3">5</text>
<text x="83.6" y="1.3">4</text>
<text x="138.2" y="1.3">3</text>
<text x="192.8" y="1.3">2</text>
<text x="247.4" y="1.3">1</text>
<text x=".5" y="28.3">D</text>
<text x="275.1" y="28.3">D</text>
<text x=".5" y="79.2">C</text>
<text x="275.1" y="79.2">C</text>
<text x=".5" y="130.2">B</text>
<text x="275.1" y="130.2">B</text>
<text x=".5" y="181.1">A</text>
<text x="275.1" y="181.1">A</text>
<text x="29.1" y="206.8">5</text>
<text x="83.6" y="206.8">4</text>
<text x="138.2" y="206.8">3</text>
<text x="192.8" y="206.8">2</text>
<text x="247.4" y="206.8">1</text>
</g>
</svg>
